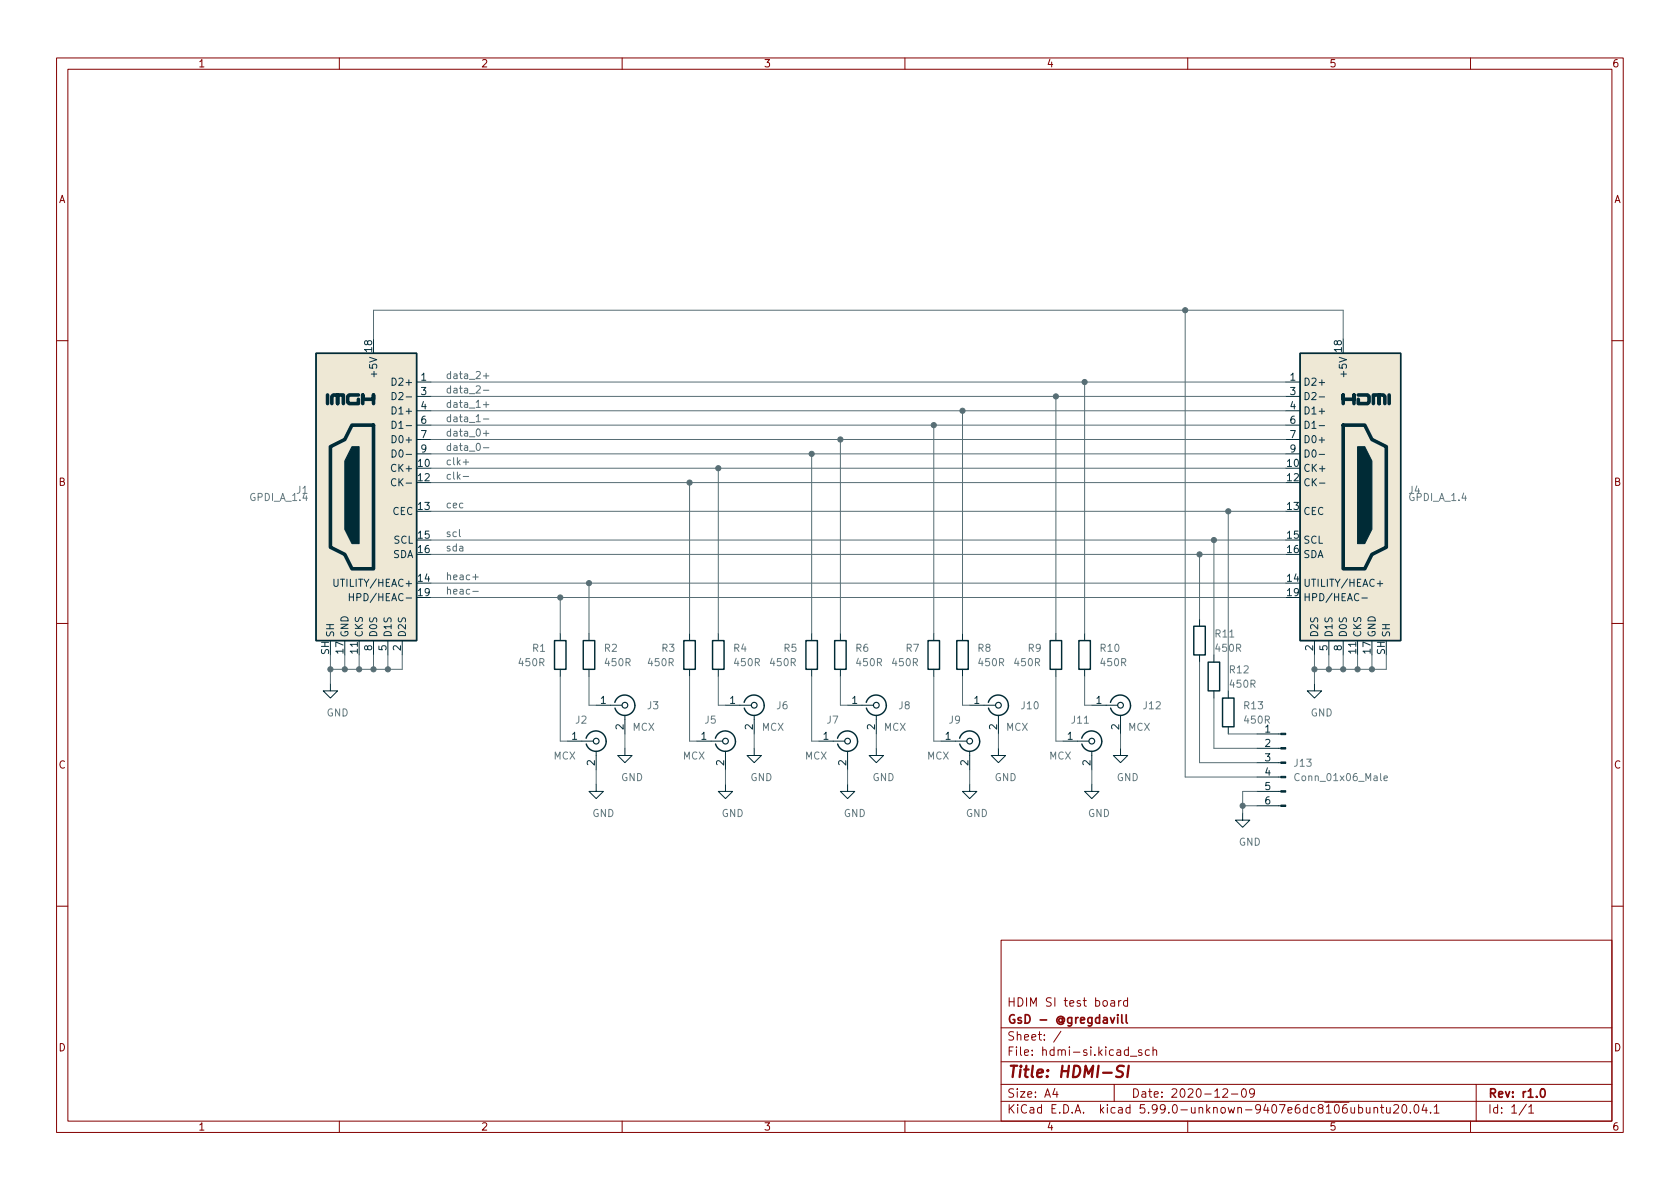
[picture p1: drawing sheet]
<svg xmlns="http://www.w3.org/2000/svg" width="297mm" height="210mm" viewBox="0 0 297 210" stroke-linecap="round" stroke-linejoin="round" font-family="sans-serif">
<g fill="none" stroke="#840000" stroke-width=".18">
<path d="M10 10.2h277v190.1h-277zM12 12.2h273v186.1h-273zM60 10.2v2M110 10.2v2M160 10.2v2M210 10.2v2M260 10.2v2M10 60.2h2M285 60.2h2M10 110.2h2M285 110.2h2M10 160.2h2"/>
<path d="M177 166.3h108v32h-108zM196.4 177h.6l.1 .9M197.1 177.3l-.5 .1a.29 .29 0 0 0-.2 .2 .29 .29 0 0 0 .2 .3h.5M197.8 176.9v1M198.2 176.9l-.3 .1-.1 .2M199.4 177l-.5-.1-.3 .3v.4l.2 .3h.6M199.4 176.4v1.5M285 160.2h2M60 198.3v2M110 198.3v2M160 198.3v2M177 194.8h108"/>
<path d="M177 191.8h108M177 187.8h108M177 181.8h108M186.5 192.5l-.4 1h1M186.9 193v1M187.6 182.4l-1.3 1.9M197 191.8v3M199.9 186.8h1.1M201.9 185.7l-.4-.1-.2 .2 .1 .3 .5 .1v.4h-.6M203.2 185.7l-.4-.1-.3 .3v.4l.1 .3h.6M203.9 185.8l.2-.2 .3 .1 .1 .9M203.9 185.1v1.5"/>
<path d="M210 198.3v2M216.2 192.7l.6-.2 .2 .2 .1 .3-1 1h1M217.7 193.5h1.2M219.7 192.6l.2-.1a.81 .81 0 0 1 .5 .7 .81 .81 0 0 1-.3 .8h-.1a.81 .81 0 0 1-.6-.6 .81 .81 0 0 1 .3-.8zM221.8 193.2l-.3 .3h-.3l-.3-.3 .2-.6 .4-.1 .2 .2a.99 .99 0 0 1-.3 1.3h-.3M242.9 196l.2-.2 .4 .1 .1 .9M242.9 195.8v1M244.1 195.8h.5M244.3 195.3v1.3l.3 .2M245.1 195.8l.1 1h.4l.2-.1M245.8 195.8v1M246.4 195.5l.6-.2 .2 .2 .1 .3-.9 1h.9"/>
<path d="M248.1 195.4l.1-.1a.81 .81 0 0 1 .6 .7 .81 .81 0 0 1-.3 .8h-.1a.81 .81 0 0 1-.6-.6 .81 .81 0 0 1 .3-.8zM249.4 196.7v.1M250.2 195.4l.2-.1a.81 .81 0 0 1 .5 .7 .81 .81 0 0 1-.3 .8h-.1a.81 .81 0 0 1-.6-.6 .81 .81 0 0 1 .3-.8zM251.8 195.3l-.4 1h1M252.1 195.8v1M252.9 196.7v.1M253.6 195.8l.4-.5v1.5M253.6 196.8h.8M260 198.3v2M261 191.8v6.5M269.9 195.3l-1.3 1.9M270.3 195.8l.4-.5v1.5"/>
<path d="M270.3 196.8h.9"/>
</g>
<path d="M196.3 179.9l.4 1 .4-1M197.6 179.4v.2M197.6 179.9v1M198.3 179.4v1.3l.3 .2M199.1 179.4v1.3l.2 .2M272.6 192.6l.1-.1a.81 .81 0 0 1 .6 .7 .81 .81 0 0 1-.3 .8h-.2a.82 .82 0 0 1-.5-.6 .82 .82 0 0 1 .3-.8z" fill="none" stroke="#840000" stroke-width=".3"/>
<path d="M198.7 188.6a.85 .85 0 0 0-1.1 .1 .45 .45 0 0 0 .2 .7l.4 .1a.49 .49 0 0 1 .3 .5 .49 .49 0 0 1-.4 .5l-.8-.1M199.6 188.5l-.3 2" fill="none" stroke="#840000" stroke-width=".4"/>
<g fill="none" stroke="#002b36" stroke-width=".18">
<path d="M73.7 67.6h2.5M73.7 70.1h2.5M73.7 72.6h2.5M73.7 75.2h2.5M73.7 77.7h2.5M227.3 67.6h2.6M227.3 70.1h2.6M227.3 72.6h2.6M227.3 75.2h2.6M227.3 77.7h2.6M73.7 80.3h2.5M227.3 80.3h2.6"/>
<path d="M63.5 113.3v2.5M66 113.3v2.5M68.6 113.3v2.5M71.1 113.3v2.5M99.1 112v1.3M99.1 118.4v1.2M104.1 112v1.3M104.1 118.4v1.2M121.9 112v1.3M121.9 118.4v1.2M127 112v1.3M127 118.4v1.2"/>
<path d="M143.5 112v1.3M143.5 118.4v1.2M148.6 112v1.3M148.6 118.4v1.2M165.1 112v1.3M165.1 118.4v1.2M170.2 112v1.3M170.2 118.4v1.2M186.7 112v1.3M186.7 118.4v1.2M191.8 112v1.3M191.8 118.4v1.2"/>
<path d="M212.1 109.5v1.2M212.1 115.8v1.3M214.6 115.8v1.3M232.4 113.3v2.5M234.9 113.3v2.5M237.5 113.3v2.5M240 113.3v2.5M58.4 120.9v1.3h1.3l-1.3 1.2-1.3-1.2h1.3M100.3 131.1h4.6M105.4 138.7v1.2h1.3l-1.3 1.3-1.3-1.3h1.3M105.4 124.7h4.6M105.4 132.8v3.3"/>
<path d="M110.5 132.3v1.3h1.3l-1.3 1.3-1.3-1.3h1.3M110.5 126.5v3.3M123.2 131.1h4.6M128.3 138.7v1.2h1.2l-1.2 1.3-1.3-1.3h1.3M128.3 124.7h4.5M128.3 132.8v3.3M133.3 132.3v1.3h1.3l-1.3 1.3-1.2-1.3h1.2M133.3 126.5v3.3M144.8 131.1h4.6M149.9 138.7v1.2h1.2l-1.2 1.3-1.3-1.3h1.3M149.9 124.7h4.5M149.9 132.8v3.3"/>
<path d="M154.9 132.3v1.3h1.3l-1.3 1.3-1.2-1.3h1.2M154.9 126.5v3.3M166.4 131.1h4.5M171.4 138.7v1.2h1.3l-1.3 1.3-1.2-1.3h1.2M171.4 124.7h4.6M171.4 132.8v3.3M176.5 132.3v1.3h1.3l-1.3 1.3-1.2-1.3h1.2M176.5 126.5v3.3M188 131.1h4.5M193 138.7v1.2h1.3l-1.3 1.3-1.2-1.3h1.2M193 124.7h4.6M193 132.8v3.3"/>
<path d="M198.1 132.3v1.3h1.3l-1.3 1.3-1.3-1.3h1.3M198.1 126.5v3.3M214.6 122.2v1.2M217.2 122.2v1.2M217.2 128.5v1.3M222.2 139.9h4.3M222.2 137.4h4.3M222.2 134.9h4.3M222.2 132.3h4.3M222.2 129.8h4.3M232.4 120.9v1.3h1.3l-1.3 1.2-1.3-1.2h1.3M219.7 143.8v1.2h1.3l-1.3 1.3-1.3-1.3h1.3"/>
<path d="M222.2 142.5h4.3"/>
</g>
<g fill="none" stroke="#002b36" stroke-width=".25">
<path d="M55.9 62.5h17.8v50.8h-17.8zM229.9 62.5h17.7v50.8h-17.7zM98 113.3h2.1v5.1h-2.1zM103.1 113.3h2.1v5.1h-2.1zM120.9 113.3h2v5.1h-2zM126 113.3h2v5.1h-2zM142.5 113.3h2v5.1h-2zM147.6 113.3h2v5.1h-2zM164.1 113.3h2v5.1h-2zM169.2 113.3h2v5.1h-2zM185.7 113.3h2v5.1h-2zM190.8 113.3h2v5.1h-2z"/>
<path d="M211.1 110.7h2v5.1h-2zM213.6 117.1h2v5.1h-2zM103.6 130.5a1.8 1.8 0 0 1 2-1.2 1.8 1.8 0 0 1 1.6 1.8M107.2 131.1a1.8 1.8 0 0 1-1.6 1.7 1.8 1.8 0 0 1-1.9-1.2M108.7 124.2a1.8 1.8 0 0 1 2-1.3 1.8 1.8 0 0 1 1.5 1.8M112.3 124.7a1.8 1.8 0 0 1-1.6 1.8 1.8 1.8 0 0 1-2-1.3M126.5 130.5a1.8 1.8 0 0 1 2.7-1 1.8 1.8 0 0 1 .1 3 1.8 1.8 0 0 1-2.8-.9M131.6 124.2a1.8 1.8 0 0 1 2-1.3 1.8 1.8 0 0 1 1.5 1.8M135.1 124.7a1.8 1.8 0 0 1-1.5 1.8 1.8 1.8 0 0 1-2-1.3M148.1 130.5a1.8 1.8 0 0 1 2-1.2 1.8 1.8 0 0 1 1.5 1.8M151.6 131.1a1.8 1.8 0 0 1-1.5 1.7 1.8 1.8 0 0 1-2-1.2M153.2 124.2a1.8 1.8 0 0 1 2.7-1 1.8 1.8 0 0 1 .1 2.9 1.8 1.8 0 0 1-2.8-.9"/>
<path d="M169.7 130.5a1.8 1.8 0 0 1 2-1.2 1.8 1.8 0 0 1 1.5 1.8M173.2 131.1a1.8 1.8 0 0 1-1.5 1.7 1.8 1.8 0 0 1-2-1.2M174.7 124.2a1.8 1.8 0 0 1 2-1.3 1.8 1.8 0 0 1 1.6 1.8M178.3 124.7a1.8 1.8 0 0 1-1.5 1.8 1.8 1.8 0 0 1-2-1.3M191.3 130.5a1.8 1.8 0 0 1 2.7-1 1.8 1.8 0 0 1 .1 3 1.8 1.8 0 0 1-2.8-.9M196.3 124.2a1.8 1.8 0 0 1 2.8-1 1.8 1.8 0 0 1 .1 2.9 1.8 1.8 0 0 1-2.8-.9M216.2 123.4h2v5.1h-2z"/>
</g>
<g fill="none" stroke="#002b36" stroke-width=".2">
<circle cx="105.4" cy="131.1" r=".51"/>
<circle cx="110.5" cy="124.7" r=".51"/>
<circle cx="128.3" cy="131.1" r=".51"/>
<circle cx="133.4" cy="124.7" r=".51"/>
<circle cx="149.9" cy="131.1" r=".51"/>
<circle cx="154.9" cy="124.7" r=".51"/>
<circle cx="171.5" cy="131.1" r=".51"/>
<circle cx="176.5" cy="124.7" r=".51"/>
<circle cx="193" cy="131.1" r=".51"/>
<circle cx="198.1" cy="124.7" r=".51"/>
</g>
<g fill="#eee8d5" stroke="#eee8d5" stroke-width=".18">
<path d="M55.9 62.5h17.8v50.8h-17.8z"/>
<path d="M229.9 62.5h17.7v50.8h-17.7z"/>
</g>
<path d="M57.9 69.8v1.6M58.4 79l2.6-1.3 1.2-2.5h3.8v25.4h-3.8l-1.2-2.6-2.6-1.2zM58.7 71.4v-1.3l.2-.3h.8v1.6v-1.6h1v1.6M63.4 69.8h-1.7l-.2 .3v1l.2 .3h1.7v-.8M64.1 71.4v-1.6v.8h1.9v-.8v1.6M237.5 71.4v-1.6v.8h1.9v-.8v1.6M237.5 75.2h3.8l1.3 2.5 2.5 1.3v17.8l-2.5 1.2-1.3 2.6h-3.8zM240.2 69.8h1.6l.3 .3v1l-.3 .3h-1.6v-.8M242.8 71.4v-1.6h1v1.6v-1.6h.8l.3 .3v1.3M245.6 69.8v1.6" fill="none" stroke="#002b36" stroke-width=".63"/>
<g fill="#002b36" stroke="#002b36" stroke-width=".18">
<path d="M62.2 79h1.3v17.1h-1.3l-1.2-2.5v-12.1z"/>
<path d="M240 79h1.3l1.3 2.5v12.1l-1.3 2.5h-1.3z"/>
<path d="M226.5 142.4h.8v.2h-.8z"/>
<path d="M226.5 139.8h.8v.3h-.8z"/>
<path d="M226.5 137.3h.8v.2h-.8z"/>
<path d="M226.5 134.7h.8v.3h-.8z"/>
<path d="M226.5 132.2h.8v.3h-.8z"/>
<path d="M226.5 129.7h.8v.2h-.8z"/>
</g>
<g fill="none" stroke="#073642" stroke-width=".18">
<path d="M69.3 66.9a.64 .64 0 0 1 .8 .6 .64 .64 0 0 1-.8 .6zM69.3 69.4a.64 .64 0 0 1 .8 .6 .64 .64 0 0 1-.8 .7zM69.3 71.9a.64 .64 0 0 1 .8 .7 .64 .64 0 0 1-.8 .6zM69.3 74.5a.64 .64 0 0 1 .8 .6 .64 .64 0 0 1-.8 .7zM69.3 77a.64 .64 0 0 1 .8 .7 .64 .64 0 0 1-.8 .6zM69.3 79.6a.64 .64 0 0 1 .8 .6 .64 .64 0 0 1-.8 .6zM233.2 70.2h1M233.2 75.3h1M70 84.8a.6 .6 0 0 0-.8 .4 .6 .6 0 0 0 .5 .7l.3-.1M233.2 80.3h1M233.3 85.4h1M59 102.4v1.1l.3 .2 .4-.1 .1-.1v-1.1"/>
<path d="M61.8 105v1.2M61.8 105.6h.7M62.5 105v1.2M240.8 105.7h1M243.5 103.2h1M244 102.7v1"/>
</g>
<path d="M244.7 137.6l.6-.1-.1-.2-.3-.1-.2 .2 .1 .6h.4" fill="none" stroke="#657b83" stroke-width=".18"/>
<g fill="none" stroke="#586e75" stroke-width=".18">
<path d="M66 59.9v-5h171.5v5M209.5 54.9v82.5h12.7M76.2 77.7h151.1M76.2 75.2h151.1M76.2 67.6h151.1M76.2 72.6h151.1M76.2 70.1h151.1M85.5 69h.9M85.5 66.5h.9M85.5 71.6h.9M85.5 74.1h.9M85.5 76.6h.9"/>
<path d="M85.5 79.2h.9M86 66v1M86 71.1v.9M86 76.2v.9M148.6 77.7v34.3M165.1 75.2v36.8M170.2 72.6v39.4M186.7 70.1v41.9M191.8 67.6v44.4M76.2 98h151.1M76.2 80.3h151.1M76.2 82.8h151.1"/>
<path d="M76.2 85.3h151.1M76.2 90.4h151.1M76.2 95.5h151.1M81.2 93.6v1.1l.2 .2M81.9 81.7h1M81.9 84.3h1M121.9 85.3v26.7M127 82.8v29.2M143.5 80.3v31.7M212.1 98v11.5M214.6 95.5v20.3M217.2 90.4v31.8"/>
<path d="M58.4 115.8v5.1M61 115.8v2.6M63.5 115.8v2.6M66 115.8v2.6M68.6 115.8v2.6M71.1 115.8v2.6h-12.7M76.2 105.7h151.1M76.2 103.1h151.1M83.6 104.6h1M83.6 102h1M99.1 119.6v11.5h1.2M99.1 105.7v6.3"/>
<path d="M104.1 119.6v5.1h1.3M104.1 103.1v8.9M121.9 119.6v11.5h1.3M127 119.6v5.1h1.3M143.5 119.6v11.5h1.3M148.6 119.6v5.1h1.3M165.1 119.6v11.5h1.3M170.2 119.6v5.1h1.2M186.7 119.6v11.5h1.3M191.8 119.6v5.1h1.2M212.1 117.1v17.8h10.1M232.4 115.8v5.1"/>
<path d="M234.9 115.8v2.6M237.5 115.8v2.6M240 115.8v2.6M242.6 115.8v2.6M245.1 115.8v2.6h-12.7M105.4 136.1v2.6M110.5 129.8v2.5M128.3 136.1v2.6M133.3 129.8v2.5M149.9 136.1v2.6M154.9 129.8v2.5M171.4 136.1v2.6"/>
<path d="M176.5 129.8v2.5M193 136.1v2.6M198.1 129.8v2.5M214.6 123.4v8.9h7.6M217.2 129.8h5M222.2 139.9h-2.5v3.9M219.7 142.5h2.5"/>
</g>
<g fill="#586e75" stroke="#586e75" stroke-width=".18">
<circle cx="232.4" cy="118.4" r=".46"/>
<circle cx="234.9" cy="118.4" r=".46"/>
<circle cx="237.5" cy="118.4" r=".46"/>
<circle cx="240" cy="118.4" r=".46"/>
<circle cx="242.6" cy="118.4" r=".46"/>
<circle cx="219.7" cy="142.5" r=".46"/>
<circle cx="58.4" cy="118.4" r=".46"/>
<circle cx="61" cy="118.4" r=".46"/>
<circle cx="63.5" cy="118.4" r=".46"/>
<circle cx="66" cy="118.4" r=".46"/>
<circle cx="68.6" cy="118.4" r=".46"/>
<circle cx="99.1" cy="105.7" r=".46"/>
<circle cx="170.2" cy="72.6" r=".46"/>
<circle cx="186.7" cy="70.1" r=".46"/>
<circle cx="191.8" cy="67.6" r=".46"/>
<circle cx="212.1" cy="98" r=".46"/>
<circle cx="214.6" cy="95.5" r=".46"/>
<circle cx="217.2" cy="90.4" r=".46"/>
<circle cx="104.1" cy="103.1" r=".46"/>
<circle cx="121.9" cy="85.3" r=".46"/>
<circle cx="127" cy="82.8" r=".46"/>
<circle cx="165.1" cy="75.2" r=".46"/>
<circle cx="143.5" cy="80.3" r=".46"/>
<circle cx="148.6" cy="77.7" r=".46"/>
<circle cx="209.5" cy="54.9" r=".46"/>
</g>
<text font-size="2.8" fill="#840000" x="178" y="190.6">Title: HDMI-SI</text>
<g font-size="2.1" fill="#840000">
<text x="178" y="178">HDIM SI test board</text>
<text x="178" y="184">Sheet: /</text>
<text x="178" y="181">GsD - @gregdavill</text>
<text x="178" y="186.7">File: hdmi-si.kicad_sch</text>
<text x="178" y="196.9">KiCad E.D.A. kicad 5.99.0-unknown-9407e6dc8~106~ubuntu20.04.1</text>
<text x="178" y="194.1">Size: A4</text>
<text x="200" y="194.1">Date: 2020-12-09</text>
<text x="263" y="194.1">Rev: r1.0</text>
<text x="263" y="196.9">Id: 1/1</text>
</g>
<g font-size="1.8" fill="#840000">
<text x="35" y="11.9">1</text>
<text x="85" y="11.9">2</text>
<text x="135" y="11.9">3</text>
<text x="185" y="11.9">4</text>
<text x="235" y="11.9">5</text>
<text x="285" y="11.9">6</text>
<text x="10.3" y="35.9">A</text>
<text x="285.3" y="35.9">A</text>
<text x="10.3" y="85.9">B</text>
<text x="285.3" y="85.9">B</text>
<text x="10.3" y="135.9">C</text>
<text x="285.3" y="135.9">C</text>
<text x="10.3" y="185.9">D</text>
<text x="285.3" y="185.9">D</text>
<text x="35" y="199.9">1</text>
<text x="85" y="199.9">2</text>
<text x="135" y="199.9">3</text>
<text x="185" y="199.9">4</text>
<text x="235" y="199.9">5</text>
<text x="285" y="199.9">6</text>
</g>
<g font-size="1.8" fill="#073642">
<text x="65.8" y="62.2" transform="rotate(-90 65.8 62.2)">18</text>
<text x="237.2" y="62.2" transform="rotate(-90 237.2 62.2)">18</text>
<text x="66.7" y="66.2" transform="rotate(-90 66.7 66.2)">+5V</text>
<text x="69.9" y="68.2">D2+</text>
<text x="70.3" y="70.7">D2-</text>
<text x="74.4" y="67.3">1</text>
<text x="74.4" y="69.8">3</text>
<text x="228.1" y="67.3">1</text>
<text x="228.1" y="69.8">3</text>
<text x="230.4" y="68.2">D2+</text>
<text x="230.4" y="70.7">D2-</text>
<text x="238.1" y="66.2" transform="rotate(-90 238.1 66.2)">+5V</text>
<text x="69.9" y="73.3">D1+</text>
<text x="70.3" y="75.8">D1-</text>
<text x="74.4" y="72.4">4</text>
<text x="74.4" y="74.9">6</text>
<text x="74.4" y="77.5">7</text>
<text x="228.1" y="72.4">4</text>
<text x="228.1" y="74.9">6</text>
<text x="228.1" y="77.5">7</text>
<text x="230.4" y="73.3">D1+</text>
<text x="230.4" y="75.8">D1-</text>
<text x="69.6" y="83.4">CK+</text>
<text x="69.9" y="78.4">D0+</text>
<text x="70.3" y="80.9">D0-</text>
<text x="73.9" y="82.5">10</text>
<text x="74.4" y="80">9</text>
<text x="227.6" y="82.5">10</text>
<text x="228.1" y="80">9</text>
<text x="230.4" y="83.4">CK+</text>
<text x="230.4" y="78.4">D0+</text>
<text x="230.4" y="80.9">D0-</text>
<text x="70" y="86">CK-</text>
<text x="73.9" y="85.1">12</text>
<text x="227.6" y="85.1">12</text>
<text x="230.4" y="86">CK-</text>
<text x="69.4" y="91.1">CEC</text>
<text x="73.9" y="90.2">13</text>
<text x="73.9" y="95.2">15</text>
<text x="227.6" y="90.2">13</text>
<text x="227.6" y="95.2">15</text>
<text x="230.4" y="91.1">CEC</text>
<text x="69.4" y="98.7">SDA</text>
<text x="69.6" y="96.1">SCL</text>
<text x="73.9" y="97.8">16</text>
<text x="227.6" y="97.8">16</text>
<text x="230.4" y="96.1">SCL</text>
<text x="230.4" y="98.7">SDA</text>
<text x="59.9" y="103.8">UTILITY/HEAC+</text>
<text x="63.3" y="106.3">HPD/HEAC-</text>
<text x="73.9" y="102.9">14</text>
<text x="73.9" y="105.4">19</text>
<text x="227.6" y="102.9">14</text>
<text x="227.6" y="105.4">19</text>
<text x="230.4" y="103.8">UTILITY/HEAC+</text>
<text x="230.4" y="106.3">HPD/HEAC-</text>
<text x="59.1" y="112.8" transform="rotate(-90 59.1 112.8)">SH</text>
<text x="61.6" y="112.8" transform="rotate(-90 61.6 112.8)">GND</text>
<text x="64.1" y="112.8" transform="rotate(-90 64.1 112.8)">CKS</text>
<text x="66.7" y="112.8" transform="rotate(-90 66.7 112.8)">D0S</text>
<text x="69.2" y="112.8" transform="rotate(-90 69.2 112.8)">D1S</text>
<text x="71.8" y="112.8" transform="rotate(-90 71.8 112.8)">D2S</text>
<text x="233" y="112.8" transform="rotate(-90 233 112.8)">D2S</text>
<text x="235.6" y="112.8" transform="rotate(-90 235.6 112.8)">D1S</text>
<text x="238.1" y="112.8" transform="rotate(-90 238.1 112.8)">D0S</text>
<text x="240.7" y="112.8" transform="rotate(-90 240.7 112.8)">CKS</text>
<text x="243.2" y="112.8" transform="rotate(-90 243.2 112.8)">GND</text>
<text x="245.7" y="112.8" transform="rotate(-90 245.7 112.8)">SH</text>
<text x="58.2" y="115.8" transform="rotate(-90 58.2 115.8)">SH</text>
<text x="60.7" y="115.5" transform="rotate(-90 60.7 115.5)">17</text>
<text x="63.2" y="115.5" transform="rotate(-90 63.2 115.5)">11</text>
<text x="65.8" y="115" transform="rotate(-90 65.8 115)">8</text>
<text x="68.3" y="115" transform="rotate(-90 68.3 115)">5</text>
<text x="70.9" y="115" transform="rotate(-90 70.9 115)">2</text>
<text x="232.2" y="115" transform="rotate(-90 232.2 115)">2</text>
<text x="234.7" y="115" transform="rotate(-90 234.7 115)">5</text>
<text x="237.2" y="115" transform="rotate(-90 237.2 115)">8</text>
<text x="239.8" y="115.5" transform="rotate(-90 239.8 115.5)">11</text>
<text x="242.3" y="115.5" transform="rotate(-90 242.3 115.5)">17</text>
<text x="244.9" y="115.8" transform="rotate(-90 244.9 115.8)">SH</text>
<text x="106.2" y="124.5">1</text>
<text x="129" y="124.5">1</text>
<text x="150.6" y="124.5">1</text>
<text x="172.2" y="124.5">1</text>
<text x="193.8" y="124.5">1</text>
<text x="101.1" y="130.8">1</text>
<text x="110.2" y="129" transform="rotate(-90 110.2 129)">2</text>
<text x="124" y="130.8">1</text>
<text x="133.1" y="129" transform="rotate(-90 133.1 129)">2</text>
<text x="145.6" y="130.8">1</text>
<text x="154.7" y="129" transform="rotate(-90 154.7 129)">2</text>
<text x="167.1" y="130.8">1</text>
<text x="176.3" y="129" transform="rotate(-90 176.3 129)">2</text>
<text x="188.7" y="130.8">1</text>
<text x="197.9" y="129" transform="rotate(-90 197.9 129)">2</text>
<text x="223.7" y="129.5">1</text>
<text x="105.2" y="135.4" transform="rotate(-90 105.2 135.4)">2</text>
<text x="128" y="135.4" transform="rotate(-90 128 135.4)">2</text>
<text x="149.6" y="135.4" transform="rotate(-90 149.6 135.4)">2</text>
<text x="171.2" y="135.4" transform="rotate(-90 171.2 135.4)">2</text>
<text x="192.8" y="135.4" transform="rotate(-90 192.8 135.4)">2</text>
<text x="223.7" y="132.1">2</text>
<text x="223.7" y="134.6">3</text>
<text x="223.7" y="137.2">4</text>
<text x="223.7" y="139.7">5</text>
<text x="223.7" y="142.2">6</text>
</g>
<g font-size="1.8" fill="#586e75">
<text x="78.7" y="69.6">data_2-</text>
<text x="78.7" y="67">data_2+</text>
<text x="78.7" y="72.1">data_1+</text>
<text x="78.7" y="74.6">data_1-</text>
<text x="78.7" y="77.2">data_0+</text>
<text x="78.7" y="79.7">data_0-</text>
<text x="78.7" y="82.3">clk+</text>
<text x="78.7" y="84.8">clk-</text>
<text x="78.7" y="89.9">cec</text>
<text x="78.7" y="95">scl</text>
<text x="78.7" y="97.5">sda</text>
<text x="78.7" y="105.1">heac-</text>
<text x="78.7" y="102.6">heac+</text>
</g>
<g font-size="1.8" fill="#657b83">
<text x="44.3" y="88.6">GPDI_A_1.4</text>
<text x="52.5" y="87.3">J1</text>
<text x="249.1" y="87.3">J4</text>
<text x="249.2" y="88.6">GPDI_A_1.4</text>
<text x="214.9" y="112.7">R11</text>
<text x="91.9" y="117.8">450R</text>
<text x="94.2" y="115.3">R1</text>
<text x="106.9" y="115.3">R2</text>
<text x="107.1" y="117.8">450R</text>
<text x="114.7" y="117.8">450R</text>
<text x="117" y="115.3">R3</text>
<text x="129.7" y="115.3">R4</text>
<text x="130" y="117.8">450R</text>
<text x="136.3" y="117.8">450R</text>
<text x="138.6" y="115.3">R5</text>
<text x="151.3" y="115.3">R6</text>
<text x="151.5" y="117.8">450R</text>
<text x="157.9" y="117.8">450R</text>
<text x="160.2" y="115.3">R7</text>
<text x="172.9" y="115.3">R8</text>
<text x="173.1" y="117.8">450R</text>
<text x="179.5" y="117.8">450R</text>
<text x="181.8" y="115.3">R9</text>
<text x="194.6" y="115.3">R10</text>
<text x="194.7" y="117.8">450R</text>
<text x="215" y="115.3">450R</text>
<text x="217.5" y="119.1">R12</text>
<text x="114.5" y="125.4">J3</text>
<text x="137.3" y="125.4">J6</text>
<text x="158.9" y="125.4">J8</text>
<text x="180.6" y="125.4">J10</text>
<text x="202.2" y="125.4">J12</text>
<text x="217.6" y="121.6">450R</text>
<text x="220" y="125.4">R13</text>
<text x="57.7" y="126.7">GND</text>
<text x="101.8" y="128">J2</text>
<text x="111.8" y="129.2">MCX</text>
<text x="124.6" y="128">J5</text>
<text x="134.7" y="129.2">MCX</text>
<text x="146.2" y="128">J7</text>
<text x="156.3" y="129.2">MCX</text>
<text x="167.8" y="128">J9</text>
<text x="177.9" y="129.2">MCX</text>
<text x="189.5" y="128">J11</text>
<text x="199.5" y="129.2">MCX</text>
<text x="220.1" y="128">450R</text>
<text x="231.7" y="126.7">GND</text>
<text x="97.9" y="134.3">MCX</text>
<text x="120.7" y="134.3">MCX</text>
<text x="142.3" y="134.3">MCX</text>
<text x="163.9" y="134.3">MCX</text>
<text x="185.5" y="134.3">MCX</text>
<text x="228.9" y="135.6">J13</text>
<text x="109.8" y="138.1">GND</text>
<text x="132.7" y="138.1">GND</text>
<text x="154.2" y="138.1">GND</text>
<text x="175.8" y="138.1">GND</text>
<text x="197.4" y="138.1">GND</text>
<text x="229.4" y="138.1">Conn_01x06_Male</text>
<text x="104.7" y="144.5">GND</text>
<text x="127.6" y="144.5">GND</text>
<text x="149.2" y="144.5">GND</text>
<text x="170.8" y="144.5">GND</text>
<text x="192.3" y="144.5">GND</text>
<text x="219" y="149.5">GND</text>
</g>
</svg>
